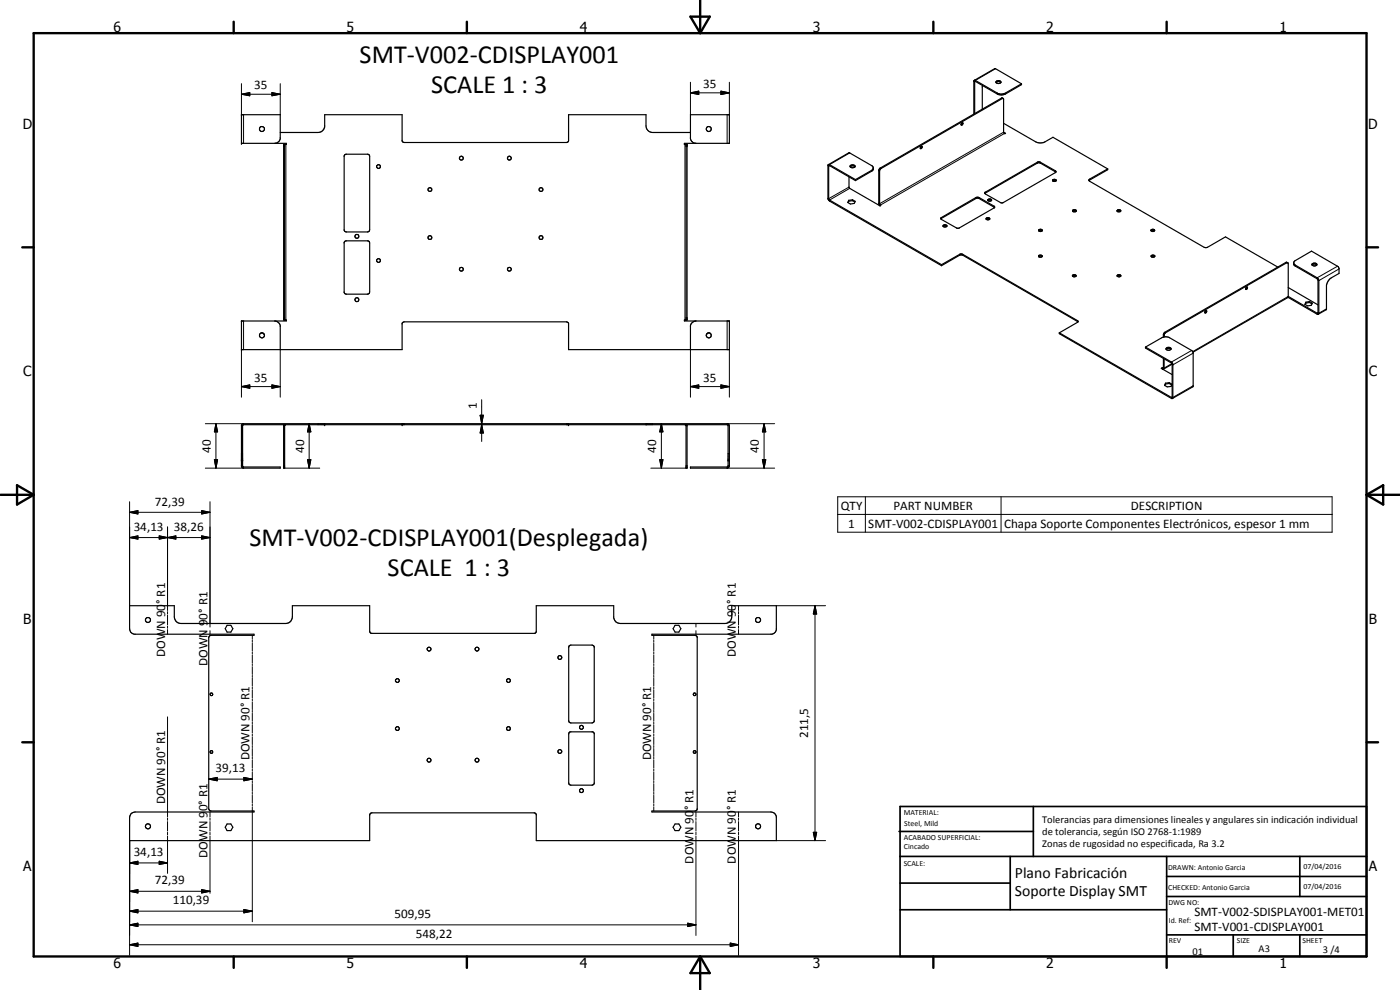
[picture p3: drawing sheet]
<svg xmlns="http://www.w3.org/2000/svg" width="420mm" height="297mm" viewBox="0 0 420 297" stroke-linecap="round" stroke-linejoin="round" font-family="sans-serif">
<g fill="none" stroke="#000" stroke-width=".35">
<path d="M84.1 39.8h11.4a2.07 2.07 0 0 0 1.9-1.7v-3.7h23.3v7.8l.6 .6h48.7l.6-.6v-7.8h23.3v3.4a2 2 0 0 0 2 2h11.3M288.6 37h.4l-.4 .5zM288.7 36.8l-.3 .6M292.4 24.1l-.1 10.1M292.4 24.1l6.3-3.5 7.9 4.5M292.4 24.1h.3l6.6 3.8a2.49 2.49 0 0 0 2.4 0l4.9-2.8M294.8 25.7v7.1M298.9 24.8a1 1 0 0 1 1.5 0M299.1 24.3a.67 .67 0 0 1 .8-.1 .67 .67 0 0 1 .4 .7 .83 .83 0 0 1-1.4-.4zM301.1 29.5l-36.9 21.2-.2 .5v10.1l.3 .3-.2 .2M301.1 29.5l-.5-.1-36.5 21.1-.4 .6v10.1l.4 .6M301.1 29.5l.1 10.2"/>
<path d="M301.2 37l10.2 5.8h1.7l2.9-1.6 16.4 9.5M301.2 39.7l.6 .3-.2 .1zM306.6 25.1v.3l-4.9 2.8a2.86 2.86 0 0 1-2.4 0l-6.7-3.8-.1 9.7M82.5 43a1.8 1.8 0 0 0 1.6-1.4v-7.2h-11.6v8.6h13.4v.3h-.8v52.7h.8v.3h-13.4v8.6h48.2v-7.8l.6-.5h48.7l.6 .5v7.8h48.3v-8.6h-13.5v-.3h.8v-52.7h-.8v-.3h13.5v-8.6h-11.7v7.2a1.8 1.8 0 0 0 1.7 1.4M85.4 43.3v52.7M103.5 46.4l.3-.1h6.6l.5 .4v22.2l-.3 .6-6.6 .1-.7-.5v-22.4zM205.9 43.3v52.7M248.6 49.4l6.3-3.6 6.7 3.9a.94 .94 0 0 1 0 1.7l-4.9 2.8M254.8 53v3.2l.2 .3 9.1 5.3M255.2 50a.7 .7 0 0 1 .7-.6 .7 .7 0 0 1 .7 .7M255.2 50l.6-.3 .8 .3M255.2 50a.99 .99 0 0 0 1.4 .1"/>
<path d="M255.9 59.9l.8 .5-.3 .6-1.2 .2-.8-.5 .3-.6M255.9 59.9v.3M255.9 59.9l-1.2 .2M256.7 53.9l-7.7-4.5h-.5v10.2l.2 .5 33.9 19.6M256.7 54.2l-7.9-4.5v10.2l33.8 19.5M256.7 53.9v.3M262.1 50.5l-.3 .5-5.1 2.9M276.4 43.9h.2a.34 .34 0 0 1 .1 .5 .34 .34 0 0 1-.5 0zM276.5 43.9l-.3 .5M295.6 57.7l15.8-9.1 .8 .1 4.7 2.7-.2 .4-15.7 9h-.7l-4.6-2.6zM315.9 54.3v-.2a.61 .61 0 0 1 .5-.3 .61 .61 0 0 1 .6 .3l-.1 .2M315.9 54.3l.4 .1 .6-.1"/>
<path d="M315.9 54.3l.4-.2 .6 .2M316.8 51.6l-4.6-2.7-.6-.1-16 9.2M316.8 51.6h.1M326.8 54.1l34.6 20.1h1l5.4-3.1 15.7 9M332.4 50.7l-5.4 3.1-.2 .3M332.4 50.7v.2l-5.6 3.3M103.5 72.4l.3-.1h6.6l.5 .3v15l-.3 .6-6.6 .1-.7-.5v-15zM254.7 60.4l-.2 .4M254.7 60.1v.3M255.9 60.2l-1.2 .2M255.9 60.2l.7 .4M282.4 65.3l10.8-6.1 .6 .1 4.7 2.8-10.9 6.4h-.5l-4.6-2.7z"/>
<path d="M282.6 79.7l5.5-3.2h.7l34.7 20.1M282.6 79.4l5.5-3.2h.7l34.5 20 .2 .4M282.6 79.4v.3M283 67.9l.4-.2 .7 .2M283.1 67.6a.51 .51 0 0 1 .7-.3 .51 .51 0 0 1 .2 .7h-.8zM296 65.8l.2-.5h.5l.3 .5M296 65.8l.4 .2 .6-.2M296 65.8l.4-.2 .6 .2M296.5 60.2a.53 .53 0 0 1 .5-.5 .53 .53 0 0 1 .5 .5M296.5 60.2l.5 .2 .5-.2M296.5 60.2l.5-.3 .5 .3M298.5 62.3l-4.8-2.8-.5-.1-10.8 6.3"/>
<path d="M311.7 77l.4-.2 .6 .2M311.7 69a.69 .69 0 0 1 1.1 .2 .59 .59 0 0 1-.6 .3 .59 .59 0 0 1-.5-.5zM311.7 69.3l.3-.2 .8 .2M311.8 76.6a.53 .53 0 0 1 .6-.1 .53 .53 0 0 1 .3 .5 .49 .49 0 0 1-.6 .2 .49 .49 0 0 1-.3-.6zM321.9 63.4v-.1a.58 .58 0 0 1 .5-.4 .58 .58 0 0 1 .6 .4l-.1 .1M321.9 63.4l.3 .1 .7-.1M321.9 63.4l.5-.2 .5 .2M335.3 63.4l.4-.2 .6 .2M335.4 63a.48 .48 0 0 1 .7-.2 .48 .48 0 0 1 .1 .7h-.8l-.2-.2zM345.5 69.3a.51 .51 0 0 1 .5-.5 .51 .51 0 0 1 .5 .5M345.5 69.3l.4 .2 .6-.2M345.5 69.3l.2-.2 .8 .2"/>
<path d="M345.5 77l.4 .2 .6-.2M345.5 77v-.1a.61 .61 0 0 1 .5-.4 .61 .61 0 0 1 .6 .4l-.1 .1M345.5 77l.4-.2 .6 .2M386.5 78.9h-.4l-36.3 20.9-.4 .5v.8M386.5 78.9l-.6-.2-36.3 21-.4 .5v.9M386.5 78.9l.1 10M388.2 78.9l.1 .6 .4 .3 6.8 4 .1 10.1-.3 .1-8.7-5.1M393.8 79.5l.6-.3 .8 .3M393.8 79.5l-.1-.1a.88 .88 0 0 1 1.5-.1v.2M393.8 79.5a1 1 0 0 0 1.4 0M78.4 99.9h.5M82.5 96.3a1.8 1.8 0 0 1 1.6 1.4v7.2"/>
<path d="M208.9 96.3a1.8 1.8 0 0 0-1.7 1.4v7.2M212.5 99.9h.5M213 99.9a.75 .75 0 0 1 .4 1 .75 .75 0 0 1-.9 .4 .75 .75 0 0 1-.5-.9M213 99.9l-.8 .2M317.9 99.9v.2l33.7 19.4h.3v-10.4l-.3-.5-7.8-4.5M317.9 99.9l33.8 19.4v-10.2l-7.9-4.7v-.3M321.8 82.8l.5 .3 .6-.3M321.8 82.8l.3-.4h.6l.2 .4M321.9 82.8l.4-.1 .6 .1M323.5 96.6l-5.6 3.3M335.3 82.8l.4 .3 .7-.3M335.3 82.8l.3-.4h.5l.3 .4"/>
<path d="M335.3 82.8l.4-.1 .6 .1M361.9 93.2l-.3 .6M361.9 93.2h.1a.39 .39 0 0 1 .1 .5 .39 .39 0 0 1-.5 .1M374.1 86.1l-.3 .6M374.2 86.1l-.4 .6M374.2 86.1h.1a.39 .39 0 0 1 0 .5 .39 .39 0 0 1-.5 .1M386.5 89.2l8.8 5.1 .4-.1v-10.3l-.4-.5-6.6-3.9a.72 .72 0 0 1-.4-.6 .72 .72 0 0 1 .4-.7l4.9-2.8 8 4.7 .3 .4v1.5l-2.4 1.4a3.6 3.6 0 0 0-1.4 2.2v7.2l-2.5 1.5M386.5 89.2l-28.5 16.5M386.6 86.3l9 5.2M386.6 88.9l-.1 .3M391.9 90.9l-.2 .5M391.9 90.7v.2"/>
<path d="M393 90.8l.7 .4M393 90.5l.9 .5-.4 .6-1 .2-.9-.5 .3-.6M393 90.5v.3M393 90.8l-1.1 .1M393 90.5l-1.1 .2M79.1 100.1l.2 .4M212.2 100.1l-.2 .4M212.2 100.1l-.1 .1M348.8 110.4l-.3 .1 3.3 1.9M348.8 110.4v.3M349.2 107.5v2.8l-.1 .2-.3-.1M349.2 101.1l1.6 .1 6.8 4 .4 .5"/>
<path d="M349.2 101.1l-5.4 3M349.4 107.7v2.7l-.2 .4-.3-.1M349.8 115.2l-.2 .5M349.8 115v.2M350 104.8l.4-.3 .8 .1 .2 .2M350 104.4a.86 .86 0 0 1 1.4 .3 .83 .83 0 0 1-.7 .4 .83 .83 0 0 1-.7-.5zM350.9 114.8l.8 .5-.3 .7-1.1 .1-.8-.5 .3-.6M350.9 115.1l-1.1 .1M350.9 114.8v.3M350.9 114.8l-1.1 .2M350.9 115.1l.7 .4M351.8 109.3l-2.6 1.4"/>
<path d="M358 105.7v10.3l-6.1 3.5M72.5 138.1h.3M72.6 127.3l.3-.2h145.5l.5 .7v11.9l-.2 .6-.5 .2h-11v-.4l11.3-.1v-12.4l-.3-.2h-145.1l-.3 .2 .1 12.4 11.2 .1v.4h-11l-.6-.5v-12.4zM85.2 127.4l-.1 13.1h.3v-12.7l.4-.4M97.4 127.1v.3M120.7 127.1v.3M170.6 127.1v.3M193.9 127.1v.3M205.6 127.4l.3 .4v12.7h.3l-.1-13.1M218.5 138.1h.4M38.9 181.7h13.4v3.4a2 2 0 0 0 2 2h31.5a2 2 0 0 0 1.9-2v-3.4h23.2v7.7l.6 .6h49l.4-.4v-7.9h23.3v3.7a1.98 1.98 0 0 0 2 1.7h31.4a2 2 0 0 0 2-2v-3.4h13.4l-.1 7.5-.5 .7-.8 .4h-35.9v.3h12.9l.6 .5v51.7l-.6 .5h-12.9v.3l35.9 .1 .8 .3 .6 1v7.2h-72.1v-7.8l-.6-.5h-48.7l-.3 .1-.4 .6v7.6h-72v-7.2a1.6 1.6 0 0 1 1.7-1.4h35.6v-.3h-12.9l-.4-.2-.3-.4 .1-51.6 .6-.5h12.9v-.3h-35.9l-1-.6-.4-.8zM68.1 187.6h1.2l.6 1-.6 1.1h-1.2l-.5-1.1z"/>
<path d="M170.8 193.8l.6-.3h6.3l.6 .6v22.3l-.5 .5h-6.4l-.6-.3-.1-22.4zM202.6 187.6h1.1l.6 1-.6 1.1h-1.1l-.6-1.1zM170.8 219.8l.3-.2h6.7l.5 .4v15.1l-.5 .4-6.4 .1-.6-.4-.1-15zM174 236.9l.7-.3 .4 .4v.4l-.4 .4h-.4l-.4-.4zM68.1 247.2h1.2l.6 1-.6 1h-1.2l-.5-1zM202.6 247.2h1.1l.6 1-.6 1h-1.1l-.6-1z"/>
<circle cx="78.6" cy="38.7" r=".75"/>
<circle cx="212.7" cy="38.7" r=".75"/>
<circle cx="113.6" cy="50" r=".57"/>
<circle cx="129" cy="56.9" r=".57"/>
<circle cx="138.5" cy="47.5" r=".58"/>
<circle cx="152.9" cy="47.5" r=".58"/>
<circle cx="162.4" cy="56.9" r=".57"/>
<circle cx="107.1" cy="70.9" r=".58"/>
<circle cx="113.6" cy="78.2" r=".57"/>
<circle cx="129" cy="71.3" r=".58"/>
<circle cx="162.4" cy="71.3" r=".58"/>
<circle cx="107.1" cy="89.9" r=".58"/>
<circle cx="138.5" cy="80.8" r=".58"/>
<circle cx="152.9" cy="80.8" r=".58"/>
<circle cx="78.6" cy="100.6" r=".76"/>
<circle cx="44.4" cy="186" r=".75"/>
<circle cx="128.8" cy="194.8" r=".58"/>
<circle cx="143.2" cy="194.8" r=".58"/>
<circle cx="168" cy="197.3" r=".58"/>
<circle cx="227.5" cy="186" r=".76"/>
<circle cx="63.4" cy="208.3" r=".4"/>
<circle cx="119.2" cy="204.2" r=".57"/>
<circle cx="119.2" cy="218.6" r=".57"/>
<circle cx="152.6" cy="218.6" r=".57"/>
<circle cx="152.6" cy="204.2" r=".55"/>
<circle cx="174.5" cy="218.2" r=".58"/>
<circle cx="208.4" cy="208.3" r=".42"/>
<circle cx="63.4" cy="225.6" r=".41"/>
<circle cx="128.8" cy="228.1" r=".58"/>
<circle cx="143.2" cy="228.1" r=".58"/>
<circle cx="168" cy="225.5" r=".57"/>
<circle cx="208.5" cy="225.6" r=".4"/>
<circle cx="44.4" cy="247.9" r=".76"/>
<circle cx="227.5" cy="247.9" r=".75"/>
</g>
<g fill="none" stroke="#000" stroke-width=".3">
<path d="M72.5 28.3l2.5-.5v.9zM72.5 25.1v9.3M72.5 28.3h11.6M73.1 34.4v8.6M81.6 27.8l2.5 .5-2.5 .4zM84.1 25.1v9.3M207.2 27.9l2.5-.6v1.1zM207.2 27.9h11.7M207.2 24.7v9.7M216.4 27.3l2.5 .6-2.5 .5zM218.2 34.4v8.6M218.9 24.7v9.7"/>
<path d="M298.8 20.6l-6.1 3.5-.2 .5-.2-.2M299.3 27.9v.3M300.5 29.5l.3 .1M301.2 39.7l-37.2 21.4-.3-.1M301.7 27.9v.3M85.1 44h.3M85.8 43.3v52.7M205.6 43.3v52.7M205.9 44h.3M254.8 56.1l-6.1 3.5-.2-.1M255 56.5l-6 3.5v.3M255 45.9l-6 3.5v.3h-.5"/>
<path d="M261.6 51.1v.3M263.7 51.2l.3 .2M264.2 50.4l.2 .1M292.9 59.3v.3M293.8 59.3v.3M295.7 57.7v.2M301.4 40l-37.2 21.7M311.3 48.7v.2M312.2 48.7v.2M316.7 51.2v.3M327 53.8v.3M282.5 65.3v.2"/>
<path d="M288 76.3v.3M289 76.3v.3M298.3 61.8v.3M385.9 78.7l.2 .2M388.7 79.5v.3M401.4 79.9l-6.1 3.5v.3M73.1 96.3v8.6M85.1 95.3h.3M205.9 95.3h.3M218.2 96.3v8.6M323.3 96.2v.2M349.6 99.7l.2 .1"/>
<path d="M386.6 88.9l-28.6 16.6M398.1 92.7l-2.3 1.3h-.5v.3M401.9 80.7l-6.1 3.5-.2-.1M72.5 116l2.5-.5v1zM72.5 116h11.6M72.5 104.9v14.3M81.6 115.5l2.5 .5-2.5 .5zM84.1 104.9v14.3M144.6 119.9v12.6M207.2 116l2.5-.5v1zM207.2 116h11.7M207.2 104.9v14.3"/>
<path d="M216.4 115.5l2.5 .5-2.5 .5zM218.9 104.9v14.3M349.2 100.5l.2 .1M351.7 109.1l-2.3 1.3h-.5v.3M357.6 105.2l-6 3.4v.3M358.1 115.7l-6.1 3.6-.2-.2-.2 .4M358.1 106l-6.1 3.5-.2-.2M61.6 127.1h11.5M64.3 137.9h1l-.5 2.6zM64.8 127.1l.5 2.5h-1zM64.8 127.1v13.4M72.5 136.1h.3"/>
<path d="M72.5 139.7h.3M85.1 139.7h.3M85.1 127.8h.3M92.3 137.9h1l-.5 2.6zM92.8 127.1l.5 2.5h-1zM92.8 127.1v13.4M95.5 127.1v.3M121.3 127.1v.3M144.1 124.6h1l-.5 2.5zM144.6 127.4l.5 2.5h-1zM170 127.1v.3M195.9 127.1v.3"/>
<path d="M198 137.9h1l-.5 2.6zM198.5 127.1l.5 2.5h-1zM198.5 127.1v13.4M205.9 139.7h.3M205.9 127.8h.3M218.2 127.1h14.3M218.5 136.1h.4M218.5 139.7h.4M228.8 137.9h1l-.5 2.6zM229.3 127.1l.5 2.5h-1zM229.3 127.1v13.4M38.9 153.7l2.5-.5v1z"/>
<path d="M38.9 150.5v31.2M38.9 153.7h24.1M50.3 158.1v25.1M60.5 153.2l2.5 .5-2.5 .5zM63 150.5v37.6M73.1 140.1v.4h-11.5M85.4 140.5h10.6M195.3 140.5h10.6M218.2 140.1v.4h14.3M251.4 149.1h148.4v10.6h-148.4zM251.4 154.3h148.4M259.7 149.1v10.6"/>
<path d="M300.4 149.1v10.6M38.9 161.3l2.5-.5v1zM38.9 161.3h24.1M47.8 160.8l2.5 .5-2.5 .5zM50.3 161.3l2.5-.5v1zM60.5 160.8l2.5 .5-2.5 .5zM50.3 183.5v.7M50.3 184.6v2.9M50.3 187.8v.7M50.3 188.9v1.4M63 189.2v1.1M75.7 190.6v1.2"/>
<path d="M75.7 192.1v.6M75.7 193v2.3M75.7 195.6v.6M75.7 196.5v2.3M75.7 199.1v.6M196.2 190.6v1.2M196.2 192.1v.6M196.2 193v2.3M196.2 195.6v.6M196.2 196.5v2.3M196.2 199.1v.6M208.9 187.1v1"/>
<path d="M208.9 189.2v1.1M221.6 181.7v1.5M221.6 183.5v.7M221.6 184.6v2.9M221.6 187.8v.7M221.6 188.9v1.4M233 181.7h14.8M244.6 181.7l.5 2.5h-1zM244.6 181.7v70.5M50.3 215.1v30M75.7 200v2.4M75.7 202.6v.6"/>
<path d="M75.7 203.5v2.4M75.7 206.2v.6M75.7 207v2.4M75.7 209.7v.5M75.7 210.6v2.3M75.7 213.1v.6M75.7 214v2.4M75.7 216.7v.6M75.7 217.6v2.3M196.2 200v2.4M196.2 202.6v.6M196.2 203.5v2.4"/>
<path d="M196.2 206.2v.6M196.2 207v2.4M196.2 209.7v.5M196.2 210.6v2.3M196.2 213.1v.6M196.2 214v2.4M196.2 216.7v.6M196.2 217.6v2.3M62.6 233.8l2.6-.5v1zM62.6 233.8h13.1M73.2 233.3l2.5 .5-2.5 .5zM75.7 220.2v.6"/>
<path d="M75.7 221.1v2.3M75.7 223.7v.6M75.7 224.6v2.3M75.7 227.2v.6M75.7 228.1v2.3M75.7 230.7v.6M75.7 231.6v2.3M75.7 234.2v.6M75.7 235.1v2.3M75.7 237.7v.6M75.7 238.6v2.4M196.2 220.2v.6"/>
<path d="M196.2 221.1v2.3M196.2 223.7v.6M196.2 224.6v2.3M196.2 227.2v.6M196.2 228.1v2.3M196.2 230.7v.6M196.2 231.6v2.3M196.2 234.2v.6M196.2 235.1v2.3M196.2 237.7v.6M196.2 238.6v2.4M38.9 258.9l2.5-.5v1z"/>
<path d="M38.9 252.2v34.4M38.9 258.9h11.4M47.8 258.4l2.5 .5-2.5 .5zM50.3 245.4v.7M50.3 246.5v2.8M50.3 249.7v.7M50.3 250.8v11.2M63 243.6v1.5M63 245.4v.7M63 246.5v2.8M63 249.7v.7M63 250.8v17.2"/>
<path d="M75.7 241.3v.6M75.7 242.1v34.5M196.2 241.3v.6M196.2 242.1v1.2M208.9 243.6v1.5M208.9 245.4v.7M208.9 246.5v2.8M208.9 249.7v.7M208.9 250.8v29.9M221.6 243.6v1.5M221.6 245.4v.7M221.6 246.5v2.8"/>
<path d="M221.6 249.7v.7M221.6 250.8v35.8M233 252.2h14.8M244.1 249.7h1l-.5 2.5zM38.9 267.4l2.5-.5v1zM38.9 273.4l2.5-.5v1zM38.9 277.5l2.5-.5v1zM38.9 267.4h24.1M38.9 273.4h36.8M38.9 277.5h170M60.5 266.9l2.5 .5-2.5 .5zM73.2 272.9l2.5 .5-2.5 .5z"/>
<path d="M206.4 277l2.5 .5-2.5 .5zM38.9 283.5l2.5-.5v1zM38.9 283.5h182.7M219.1 283l2.5 .5-2.5 .5z"/>
</g>
<g fill="#000">
<circle cx="72.5" cy="34.4" r=".18"/>
<circle cx="72.5" cy="43" r=".18"/>
<circle cx="85.1" cy="43.3" r=".18"/>
<circle cx="85.4" cy="43.3" r=".18"/>
<circle cx="205.9" cy="43.3" r=".18"/>
<circle cx="206.2" cy="43.3" r=".18"/>
<circle cx="72.5" cy="96.3" r=".18"/>
<circle cx="72.5" cy="104.9" r=".18"/>
<circle cx="72.5" cy="138.1" r=".18"/>
<circle cx="72.8" cy="138.1" r=".18"/>
<circle cx="97.4" cy="127.4" r=".18"/>
<circle cx="97.4" cy="127.1" r=".18"/>
<circle cx="120.7" cy="127.1" r=".18"/>
<circle cx="120.7" cy="127.4" r=".18"/>
<circle cx="170.6" cy="127.4" r=".18"/>
<circle cx="170.6" cy="127.1" r=".18"/>
<circle cx="218.5" cy="138.1" r=".18"/>
<circle cx="218.9" cy="138.1" r=".18"/>
</g>
<g fill="none" stroke="#000" stroke-width=".71">
<path d="M10.1 9.9h400v277.1h-400zM70.1 6.5v3.4M140.1 6.5v3.4M207.2 5h5.8l-2.9 4.9zM210.1 0v9.9M280.1 6.5v3.4M350.1 6.5v3.4M6.7 74.2h3.4M410.1 74.2h3.5M.1 148.5h10M5.1 145.6l5 2.9-5 2.9zM410.1 148.5h10"/>
<path d="M410.1 148.5l5-2.9v5.8zM6.7 222.7h3.4M410.1 222.7h3.5M70.1 287v3.4M140.1 287v3.4M210.1 287v10M210.1 287l2.9 5h-5.8zM280.1 287v3.4M350.1 287v3.4"/>
</g>
<g fill="none" stroke="#000" stroke-width=".51">
<path d="M269.8 249.5h40.3M270.1 242h140v45h-140zM270.1 257h140M303.2 257v16M310.1 242v15M350.1 257v30M390.1 257v12M270.1 265h33.1M270.1 273h80M350.1 269h60M350.1 263h60M350.1 280.5h60"/>
<path d="M370.1 280.5v6.5M390.1 280.5v6.5"/>
</g>
<g fill="#000">
<path d="M72.5 28.3l2.5-.5v.9zM81.6 27.8l2.5 .5-2.5 .4zM207.2 27.9l2.5-.6v1.1zM216.4 27.3l2.5 .6-2.5 .5zM72.5 116l2.5-.5v1zM81.6 115.5l2.5 .5-2.5 .5zM207.2 116l2.5-.5v1zM216.4 115.5l2.5 .5-2.5 .5zM64.3 137.9h1l-.5 2.6zM64.8 127.1l.5 2.5h-1zM92.3 137.9h1l-.5 2.6zM92.8 127.1l.5 2.5h-1z"/>
<path d="M144.1 124.6h1l-.5 2.5zM144.6 127.4l.5 2.5h-1zM198 137.9h1l-.5 2.6zM198.5 127.1l.5 2.5h-1zM228.8 137.9h1l-.5 2.6zM229.3 127.1l.5 2.5h-1zM38.9 153.7l2.5-.5v1zM60.5 153.2l2.5 .5-2.5 .5zM38.9 161.3l2.5-.5v1zM47.8 160.8l2.5 .5-2.5 .5zM50.3 161.3l2.5-.5v1zM60.5 160.8l2.5 .5-2.5 .5z"/>
<path d="M244.6 181.7l.5 2.5h-1zM62.6 233.8l2.6-.5v1zM73.2 233.3l2.5 .5-2.5 .5zM38.9 258.9l2.5-.5v1zM47.8 258.4l2.5 .5-2.5 .5zM244.1 249.7h1l-.5 2.5zM38.9 267.4l2.5-.5v1zM38.9 273.4l2.5-.5v1zM38.9 277.5l2.5-.5v1zM60.5 266.9l2.5 .5-2.5 .5zM73.2 272.9l2.5 .5-2.5 .5zM206.4 277l2.5 .5-2.5 .5z"/>
<path d="M38.9 283.5l2.5-.5v1zM219.1 283l2.5 .5-2.5 .5z"/>
</g>
<g font-size="7.9">
<text x="107.9" y="18.8">SMT-V002-CDISPLAY001</text>
<text x="129.4" y="27.8">SCALE 1 : 3</text>
<text x="74.8" y="163.8">SMT-V002-CDISPLAY001(Desplegada)</text>
<text x="116.3" y="172.8">SCALE 1 : 3</text>
</g>
<g font-size="4.7">
<text x="304.6" y="263.5">Plano Fabricación</text>
<text x="304.6" y="268.9">Soporte Display SMT</text>
</g>
<g font-size="4.2">
<text x="34" y="9.6">6</text>
<text x="104" y="9.6">5</text>
<text x="174" y="9.6">4</text>
<text x="244" y="9.6">3</text>
<text x="314" y="9.6">2</text>
<text x="384" y="9.6">1</text>
<text x="6.8" y="38.7">D</text>
<text x="410.6" y="38.7">D</text>
<text x="7" y="112.9">C</text>
<text x="410.8" y="112.9">C</text>
<text x="7" y="187.1">B</text>
<text x="410.8" y="187.1">B</text>
<text x="7" y="261.4">A</text>
<text x="410.8" y="261.4">A</text>
<text x="34" y="290.4">6</text>
<text x="104" y="290.4">5</text>
<text x="174" y="290.4">4</text>
<text x="244" y="290.4">3</text>
<text x="314" y="290.4">2</text>
<text x="384" y="290.4">1</text>
</g>
<g font-size="3.9">
<text x="76.3" y="26.8">35</text>
<text x="211.1" y="26.3">35</text>
<text x="76.3" y="114.5">35</text>
<text x="211.1" y="114.5">35</text>
<text x="143.1" y="122.7" transform="rotate(-90 143.1 122.7)">1</text>
<text x="63.3" y="135.8" transform="rotate(-90 63.3 135.8)">40</text>
<text x="91.3" y="135.8" transform="rotate(-90 91.3 135.8)">40</text>
<text x="197" y="135.8" transform="rotate(-90 197 135.8)">40</text>
<text x="227.8" y="135.8" transform="rotate(-90 227.8 135.8)">40</text>
<text x="46.5" y="151.7">72,39</text>
<text x="252.3" y="153">QTY</text>
<text x="268.1" y="153">PART NUMBER</text>
<text x="339.4" y="153">DESCRIPTION</text>
<text x="40.1" y="159.2">34,13</text>
<text x="52.2" y="159.2">38,26</text>
<text x="254.6" y="158.3">1</text>
<text x="260.6" y="158.3">SMT-V002-CDISPLAY001</text>
<text x="301.4" y="158.4">Chapa Soporte Componentes Electrónicos, espesor 1 mm</text>
<text x="49.5" y="181.2" transform="rotate(-90 49.5 181.2)">° R1</text>
<text x="220.8" y="181.2" transform="rotate(-90 220.8 181.2)">° R1</text>
<text x="49.5" y="197.2" transform="rotate(-90 49.5 197.2)">DOWN 90</text>
<text x="220.8" y="197.2" transform="rotate(-90 220.8 197.2)">DOWN 90</text>
<text x="62.3" y="199.9" transform="rotate(-90 62.3 199.9)">DOWN 90° R1</text>
<text x="242.5" y="221.5" transform="rotate(-90 242.5 221.5)">211,5</text>
<text x="64.7" y="231.7">39,13</text>
<text x="74.9" y="228.1" transform="rotate(-90 74.9 228.1)">DOWN 90° R1</text>
<text x="195.4" y="228.1" transform="rotate(-90 195.4 228.1)">DOWN 90° R1</text>
<text x="49.5" y="241.3" transform="rotate(-90 49.5 241.3)">DOWN 90° R1</text>
<text x="62.3" y="243.5" transform="rotate(-90 62.3 243.5)">0° R1</text>
<text x="208.1" y="243.1" transform="rotate(-90 208.1 243.1)">° R1</text>
<text x="220.8" y="243.1" transform="rotate(-90 220.8 243.1)">° R1</text>
<text x="40.1" y="256.8">34,13</text>
<text x="62.3" y="257.4" transform="rotate(-90 62.3 257.4)">DOWN 9</text>
<text x="208.1" y="259.1" transform="rotate(-90 208.1 259.1)">DOWN 90</text>
<text x="220.8" y="259.1" transform="rotate(-90 220.8 259.1)">DOWN 90</text>
<text x="46.5" y="265.3">72,39</text>
<text x="51.8" y="271.3">110,39</text>
<text x="118.4" y="275.4">509,95</text>
<text x="358.5" y="275">SMT-V002-SDISPLAY001-MET01</text>
<text x="124.8" y="281.4">548,22</text>
<text x="358.5" y="279.4">SMT-V001-CDISPLAY001</text>
</g>
<g font-size="3.1">
<text x="312.7" y="246.8">Tolerancias para dimensiones lineales y angulares sin indicación individual</text>
<text x="312.7" y="250.4">de tolerancia, según ISO 2768-1:1989</text>
<text x="312.7" y="254">Zonas de rugosidad no especificada, Ra 3.2</text>
<text x="357.9" y="286.4">01</text>
<text x="377.7" y="285.6">A3</text>
<text x="397" y="285.9">3 /4</text>
</g>
<g font-size="2.4">
<text x="271.2" y="244.4">MATERIAL:</text>
<text x="271.3" y="252">ACABADO SUPERFICIAL:</text>
<text x="271.4" y="247.9">Steel, Mild</text>
<text x="271.3" y="254.6">Cincado</text>
<text x="271.2" y="259.7">SCALE:</text>
<text x="350.6" y="260.9">DRAWN: Antonio Garcia</text>
<text x="391.2" y="260.6">07/04/2016</text>
<text x="350.6" y="267">CHECKED: Antonio Garcia</text>
<text x="391.2" y="266.7">07/04/2016</text>
<text x="350.6" y="271.4">DWG NO:</text>
<text x="350.8" y="276.9">Id. Ref:</text>
<text x="350.8" y="282.8">REV</text>
<text x="371.2" y="282.9">SIZE</text>
<text x="390.9" y="282.9">SHEET</text>
</g>
</svg>
